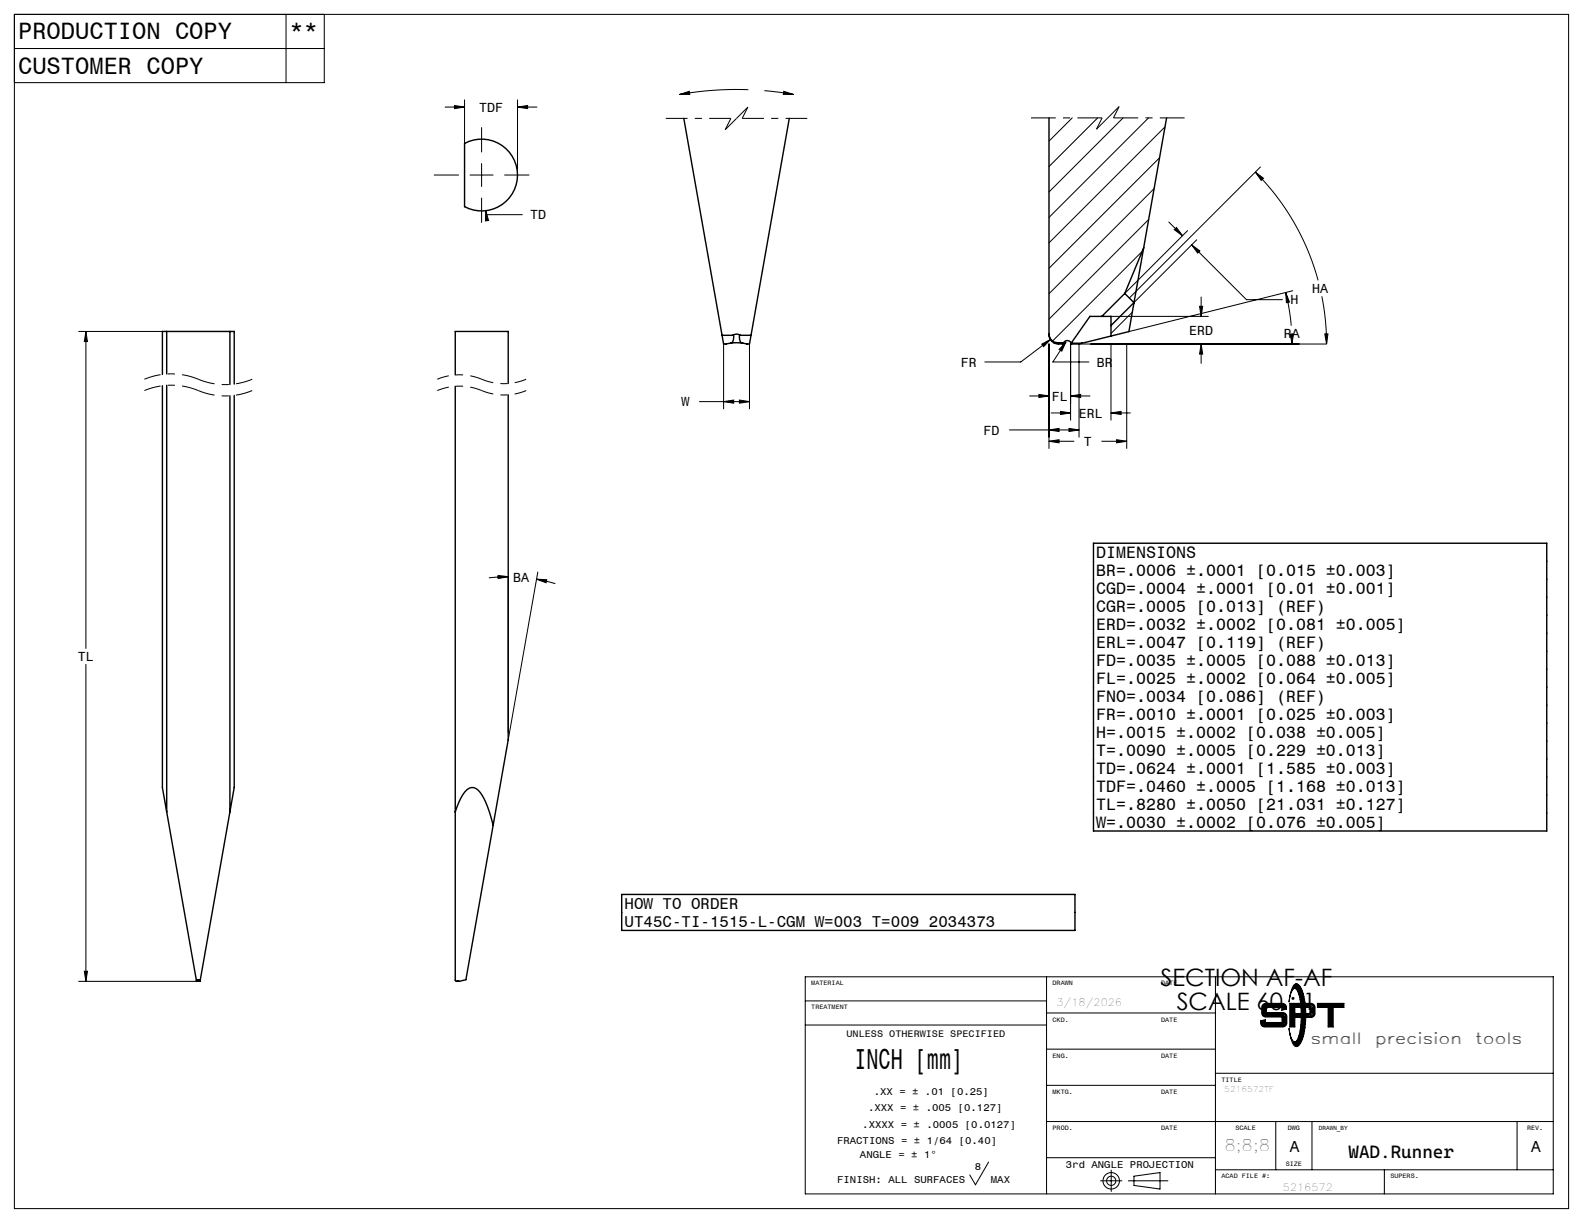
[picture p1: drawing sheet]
<svg xmlns="http://www.w3.org/2000/svg" width="279mm" height="216mm" viewBox="0 0 279 216" stroke-linecap="round" stroke-linejoin="round" font-family="sans-serif">
<g fill="none" stroke="#000" stroke-width=".25">
<path d="M82 25.3a6.3 6.3 0 0 1 9.3 5.6 6.3 6.3 0 0 1-9.3 5.6zM120.7 20.9l6.7 38.3M139.3 20.9l-6.7 38.3M185.1 20.8v38.2M205.9 20.8l-4 22.9M29.4 58.5h-.7v7.6M29.4 58.5v7.5M29.4 58.5h11.2M40.6 58.5h.7v9.3M40.6 58.5v9.4M127.4 59.2l2.1 .1a1.19 1.19 0 0 1-.5 1.3M127.4 59.2l.3 1.5 1.3-.1"/>
<path d="M129.3 59.2l.7-.2 .7 .2M130.7 59.2h1.9M130.7 59.2h-.1a1.23 1.23 0 0 0 .4 1.4M132.6 59.2l-.3 1.5-1.3-.1M185.1 59a1.52 1.52 0 0 0 1.6 1.5M185.1 59.2h.1a1.67 1.67 0 0 0 .9 1.3v.1M185.1 59v.2M194.5 55.9h1.6v1.6M194.5 55.9h-2.1l-3.3 4.6M196.1 57.5v1.8M196.1 59.3l-5.1 1.3M198.5 51.8l1.6 1.6"/>
<path d="M198.5 51.8l-4 4.1M200.1 53.4l-4 4.1M200.2 53.4l-.9 5.1-3.2 .8M200.2 53.4h-.1M201.9 43.7l-1.7 9.7M201.9 43.7l-3.4 8.1M28.7 68.1v70.9l.7 4.3M29.4 68v75.3M40.6 69.9v73.4M41.3 69.8v69.2l-.7 4.3M80.4 66.2v-7.7h9.3v9.2M80.4 68.2v104.8l.1 .2h.4"/>
<path d="M89.7 69.7v60.9l-2.7 15.1M129 60.6h2M131 60.6h.1M186.7 60.5l-.6 .1M186.7 60.5h1M187.7 60.5l-.1 .2h-1l-.5-.1M187.7 60.5a.76 .76 0 0 1 1.3 0M189 60.5h.1M189 60.5l.1 .1M189.1 60.6h.1M189.1 60.6v.1h1.4l.5-.1M189.1 60.6h1.9"/>
<path d="M189.1 60.5v.1M193 95.9h80v50.8h-80zM29.4 143.3l5.3 29.7M40.6 143.3l-5.3 29.7M80.4 143.3l.6-1.8a3.7 3.7 0 0 1 2.2-2.5 2.55 2.55 0 0 1 2.2 1.9l1 2.6 .6 2.2M87 145.7l-4.8 27.2-1.3 .3M109.7 157.9h80v6.3h-80zM34.7 173h.2v.2M34.7 173v.2h.2M34.9 173.2h.2M34.9 173h.2M35.1 173v.2"/>
<path d="M35.1 173h.2M35.1 173.2h.1M35.3 173v.2h-.2M80.9 173.2h.1"/>
</g>
<g fill="none" stroke="#000" stroke-width=".18">
<path d="M2.5 8.6h54.7M2.5 2.5h274.4v210.9h-274.4zM50.5 2.5v12.1M57.2 2.5v12.1h-54.7M78.6 18.9h3.4M80.2 18.6l1.8 .3-1.8 .3zM82 17.6v7.7M91.3 18.9l1.8-.3v.6zM91.3 17.6v13.3M91.3 18.9h3.5M119.9 16.7l1.8-.6v.6zM132.1 15.8a57.9 57.9 0 0 0-12.2 .9"/>
<path d="M134.9 16l5.2 .7M138.3 16.1l1.8 .6h-1.8zM76.6 30.9h4.3M83 30.9h4M85 22.5v4.3M85 28.9v4M85 35v4.3M85.7 37.2l.1 .7h6.4M85.7 37.2l.5 1.7-.5 .1zM89.1 30.9h4.3M189.3 20.8l-4.2 4.1M193.7 20.8l-8.6 8.6"/>
<path d="M198.2 20.8l-13.1 13.1M202.7 20.8l-17.6 17.6M202.7 38.8l-17.6 17.5M203.7 33.3l-18.6 18.6M204.7 27.9l-19.6 19.5M205.6 22.4l-20.5 20.5M206.3 39.2l2.4 2.4M221.6 30.4l1.4 1.1-.4 .3zM221.6 30.4a42.9 42.9 0 0 1 11 19.1M222.5 29.5l-23.2 23.1M13.9 58.5h27.4M15.2 58.5v56"/>
<path d="M15.2 58.5l.2 1.8h-.5zM185.5 59.9l-5.3 4h-6.4M196.1 55.9h17.2M199.9 55.1l-3.8 3.8M201.6 44.4l-15.8 15.8M207.3 40.5l.3-.3 1.1 1.4zM209.6 40.7l-11.1 11.1M210.3 43.2l9.7 9.7h6.4M210.3 43.2l1.5 1.1-.4 .4zM211.2 42.3l-11.1 11.1M211.7 54.1h.6l-.3 1.8zM212 52.4v3.5"/>
<path d="M226.9 51.6l.7 1.7-.5 .1zM226.9 51.6l.6 2.9 .4 3M227.7 59l.6-.1-.3 1.8zM228.2 51.3l-28.9 7.2M233.3 52.3a43 43 0 0 1 .8 8.4M233.8 59l.6-.1-.3 1.8zM123.5 70.9h8.8M127.7 60.7v11.5M127.7 70.9l1.8-.3v.6zM130.5 70.6l1.8 .3-1.8 .3zM132.3 60.7v11.5M178.2 75.9h12.3"/>
<path d="M181.7 69.9h3.4M183.4 69.6l1.7 .3-1.7 .3zM183.9 60.8l1.6-.9-1.3 1.3zM185.1 75.9l1.8-.3v.6zM185.1 77.9l1.8-.3v.6zM185.1 60.7v18.5M185.1 77.9h4.4M185.5 72.9h3.5M187.2 72.6l1.8 .3-1.8 .3zM188.1 60.4l-.7 1.6-.5-.3zM188.1 60.4l-2.3 3.5h6.4M188.7 75.6l1.8 .3-1.8 .3z"/>
<path d="M189 69.9l1.7-.3v.6zM189 60.7v13.5M189 69.9h3.4M194.5 77.9h4.4M196.1 60.7v13.5M196.1 72.9h3.4M196.1 72.9l1.8-.3v.6zM197.1 77.6l1.8 .3-1.8 .3zM198.9 60.7v18.5M212 60.7v3.4M212 60.7l.3 1.8h-.6zM228 60.3v.4"/>
<path d="M234.1 60.7h-43.6v16.5M15.2 117.3v55.9M87.9 101.6l1.8 .2-1.8 .3zM89.7 101.8v27.5M89.7 101.8l-3.4 .2M94.7 102.2l1.8 .1-.1 .6zM94.7 102.2l3.3 .8M94.9 101l-5.2 29.6M13.9 173.2h21.1M14.9 171.5h.5l-.2 1.7zM142.1 172.4h132.1v38.4h-132.1zM142.1 176.7h42.6"/>
<path d="M184.7 172.4v38.4M184.7 178.8h29.8M214.5 172.4v38.4M222.9 177.3l.5-.2h2.9a.79 .79 0 0 1 .8 1l-.9 .2v-.5h-2.7v.9h2.9a.72 .72 0 0 1 .7 .8v1.1a.72 .72 0 0 1-.7 .7h-3.2a.72 .72 0 0 1-.7-.7v-.4l.8-.2v.5h3v-1h-2.9a.72 .72 0 0 1-.7-.7v-1.1zM223 177.4l.4-.1h2.9a.61 .61 0 0 1 .6 .7l-.5 .2v-.5h-3v1.2h3a.58 .58 0 0 1 .6 .6v1.1a.58 .58 0 0 1-.6 .5h-3.2a.64 .64 0 0 1-.6-.8l.6-.1v.4h3.2v-1.2h-3a.58 .58 0 0 1-.6-.6v-1.1zM223.1 177.6l.3-.2h2.9l.3 .1 .2 .4-.3 .1v-.5h-3.3v1.5l3.4 .1 .2 .4-.1 1.4-.3 .1h-3.2l-.3-.1-.1-.5h.3v.4h3.5v-1.5l-3.4-.1-.2-.4zM223.1 177.8v1.1M223.4 179.1h3M226.6 177.7l.1 .2M226.7 179.4v1.3M227.6 177.1h1.9v.7h-1v1.1h1.1v.7h-1.1v1.7h-.9zM227.8 177.3h1.5l.1 .4h-1v1.4h1v.4h-1v1.6h-.6z"/>
<path d="M227.9 177.4h1.3v.1h-.9v1.7h1v.1h-1v1.7h-.4zM228.1 177.5v3.4M228.4 173.8a.69 .69 0 0 1 1.1 .5 13.7 13.7 0 0 1 0 9.9 .73 .73 0 0 1-.7 .6 .73 .73 0 0 1-.7-.7l-.3-.9-.3-1.6a3 3 0 0 0 1 2.3h.1a3.3 3.3 0 0 0 .9-2.4 12.8 12.8 0 0 0-.6-6.8 .45 .45 0 0 0-.5-.2 .45 .45 0 0 0-.4 .4l-.5 2 .5-2.2zM228.5 174a.51 .51 0 0 1 .6-.1 .51 .51 0 0 1 .3 .4 13.5 13.5 0 0 1 0 9.8l-.3 .4a.47 .47 0 0 1-.5 .1 .47 .47 0 0 1-.3-.4l-.1-.2a.67 .67 0 0 0 1-.6 14.4 14.4 0 0 0-.1-8.6 .6 .6 0 0 0-.9-.4zM228.6 174.1a1.91 1.91 0 0 1 1.1 1.8 15 15 0 0 1-.3 7.7l-.4 .5-.4 .2M228.8 174l-.3 .2a1.65 1.65 0 0 1 1.1 1.6 14.2 14.2 0 0 1-.4 7.9l-.3 .4-.4 .1 .3 .3M228.8 174h.1M228.8 174l.4 .2a8.5 8.5 0 0 1 1 5 8.5 8.5 0 0 1-1 5l-.4 .3M230.4 177.1h1a.72 .72 0 0 1 .7 .7v1.1a.72 .72 0 0 1-.7 .7h-.8v-.7l.5-.1 .1-.7-.2-.2-.5-.1zM230.6 177.3h.8a.58 .58 0 0 1 .6 .5v1.1a.58 .58 0 0 1-.6 .6h-.7v-.4l.4-.1 .2-.2v-.7l-.1-.4h-.6zM230.8 177.4h.7l.3 .4v1.3l-.3 .2h-.6v-.1l.3-.1 .3-.2v-1a.58 .58 0 0 0-.7-.4zM231.4 177.6l.3 .2v1.2l-.3 .2"/>
<path d="M232.5 177.1h4.7v.7h-1.9v3.5h-.9v-3.5h-1.9zM232.7 177.3h4.4v.4h-1.9v3.4h-.6v-3.4h-1.9zM232.8 177.4h4.1v.1h-1.9v3.5h-.3v-3.5h-1.9zM234.9 177.6v3.3M142.1 181h42.6M184.7 191.6h29.8M184.7 198h89.5M184.7 185.2h29.8M214.5 189.5h59.7M222.9 180.5v.2M223.2 180.9h3.2M225.2 198v8.5"/>
<path d="M228.8 184.5h.1M231.6 198v8.5M267.8 198v8.5M174.5 205.2l-2.3 4-1-1.8M184.7 204.4h29.8M194.2 208.5h3.8M196.1 206.6v3.7M199.2 208.5h6.9M200.1 207.6l4.6-.6v2.9l-4.6-.6zM214.5 206.5h59.7M244.3 206.5v4.3"/>
<circle cx="196.1" cy="208.5" r=".81"/>
<circle cx="196.1" cy="208.5" r="1.45"/>
</g>
<path d="M85 68.9a10.2 10.2 0 0 0-7.8 0M85 66.9a10.2 10.2 0 0 0-7.8 0M92.9 68.9a10.2 10.2 0 0 1-7.9 0M92.9 66.9a10.2 10.2 0 0 1-7.9 0" fill="none" stroke="#000" stroke-width=".18" stroke-dasharray="6.3 1.3 1.3 1.3" stroke-dashoffset="4.2" stroke-linecap="butt"/>
<path d="M35 68.9a12.4 12.4 0 0 0-9.5 0M35 66.9a12.4 12.4 0 0 0-9.5 0M44.5 68.9a12.4 12.4 0 0 1-9.5 0M44.5 66.9a12.4 12.4 0 0 1-9.5 0" fill="none" stroke="#000" stroke-width=".18" stroke-dasharray="6.3 1.3 1.3 1.3" stroke-dashoffset="3.4" stroke-linecap="butt"/>
<path d="M129 20.9h-11.5M142.5 20.9h-11.5" fill="none" stroke="#000" stroke-width=".18" stroke-dasharray="6.3 1.3 1.3 1.3" stroke-dashoffset="2.5" stroke-linecap="butt"/>
<path d="M132 18.9l-2 2M197.5 18.8l-2 2M128 22.9l1-2M130 20.9l-2 2M131 20.9l1-2M193.5 22.8l1-2M195.5 20.8l-2 2M196.5 20.8l1-2" fill="none" stroke="#000" stroke-width=".18" stroke-dasharray="6.3 1.3 1.3 1.3" stroke-linecap="butt"/>
<path d="M194.5 20.8h-12.5M209.1 20.8h-12.6" fill="none" stroke="#000" stroke-width=".18" stroke-dasharray="6.3 1.3 1.3 1.3" stroke-dashoffset="2" stroke-linecap="butt"/>
<path d="M94.7 102.2l1.8 .1-.1 .6zM87.9 101.6l1.8 .2-1.8 .3zM15.2 58.5l.2 1.8h-.5zM14.9 171.5h.5l-.2 1.7zM85.7 37.2v1.8l.5-.1zM91.3 18.9l1.8-.3v.6zM80.2 18.6l1.8 .3-1.8 .3zM130.5 70.6l1.8 .3-1.8 .3zM127.7 70.9l1.8-.3v.6zM119.9 16.7h1.8v-.6zM138.3 16.1v.6h1.8zM185.1 75.9l1.8-.3v.6zM188.7 75.6l1.8 .3-1.8 .3zM227.7 59l.6-.1-.3 1.8zM226.9 51.6l.7 1.7-.5 .1zM197.1 77.6l1.8 .3-1.8 .3zM185.1 77.9l1.8-.3v.6zM211.7 54.1h.6l-.3 1.8zM212 60.7l.3 1.8h-.6zM196.1 72.9l1.8-.3v.6zM187.2 72.6l1.8 .3-1.8 .3zM189 69.9l1.7-.3v.6zM183.4 69.6l1.7 .3-1.7 .3zM207.3 40.5l.3-.3 1.1 1.4zM210.3 43.2l1.5 1.1-.4 .4zM233.8 59l.6-.1-.3 1.8zM221.6 30.4l1.4 1.1-.4 .3zM183.9 60.8l.3 .4 1.3-1.3zM188.1 60.4l-1.2 1.3 .5 .3z" fill="#000"/>
<text font-size="5.1" x="150.8" y="188.8">INCH [mm]</text>
<g font-size="4.2">
<text x="3.2" y="6.8">PRODUCTION COPY</text>
<text x="51.1" y="6.8">**</text>
<text x="3.2" y="13">CUSTOMER COPY</text>
<text x="204.8" y="174.1">SECTION AF-AF</text>
<text x="207.7" y="178.2">SCALE 60 : 1</text>
</g>
<text font-size="3.2" x="238" y="204.5">WAD.Runner</text>
<g font-size="2.9">
<text x="193.5" y="98.6">DIMENSIONS</text>
<text x="193.5" y="101.7">BR=.0006 ±.0001 [0.015 ±0.003]</text>
<text x="193.5" y="104.9">CGD=.0004 ±.0001 [0.01 ±0.001]</text>
<text x="193.5" y="108.1">CGR=.0005 [0.013] (REF)</text>
<text x="193.5" y="111.3">ERD=.0032 ±.0002 [0.081 ±0.005]</text>
<text x="193.5" y="114.4">ERL=.0047 [0.119] (REF)</text>
<text x="193.5" y="117.6">FD=.0035 ±.0005 [0.088 ±0.013]</text>
<text x="193.5" y="120.8">FL=.0025 ±.0002 [0.064 ±0.005]</text>
<text x="193.5" y="124">FNO=.0034 [0.086] (REF)</text>
<text x="193.5" y="127.1">FR=.0010 ±.0001 [0.025 ±0.003]</text>
<text x="193.5" y="130.3">H=.0015 ±.0002 [0.038 ±0.005]</text>
<text x="193.5" y="133.5">T=.0090 ±.0005 [0.229 ±0.013]</text>
<text x="193.5" y="136.6">TD=.0624 ±.0001 [1.585 ±0.003]</text>
<text x="193.5" y="139.8">TDF=.0460 ±.0005 [1.168 ±0.013]</text>
<text x="193.5" y="143">TL=.8280 ±.0050 [21.031 ±0.127]</text>
<text x="193.5" y="146.2">W=.0030 ±.0002 [0.076 ±0.005]</text>
</g>
<g font-size="2.8">
<text x="110.2" y="160.5">HOW TO ORDER</text>
<text x="110.2" y="163.7">UT45C-TI-1515-L-CGM W=003 T=009 2034373</text>
<text x="231.4" y="184.3">small</text>
<text x="242.8" y="184.3">precision</text>
<text x="260.5" y="184.3">tools</text>
<text x="216.1" y="203.3">8;8;8</text>
<text x="227.7" y="203.3">A</text>
<text x="270.3" y="203.3">A</text>
</g>
<g font-size="2.3">
<text x="84.6" y="19.7">TDF</text>
<text x="93.6" y="38.7">TD</text>
<text x="227.8" y="53.7">H</text>
<text x="231.6" y="51.7">HA</text>
<text x="209.9" y="59.1">ERD</text>
<text x="226.6" y="59.7">RA</text>
<text x="169.6" y="64.7">FR</text>
<text x="193.6" y="64.7">BR</text>
<text x="120.3" y="71.7">W</text>
<text x="185.6" y="70.7">FL</text>
<text x="173.6" y="76.7">FD</text>
<text x="190.4" y="73.7">ERL</text>
<text x="191.3" y="78.7">T</text>
<text x="90.6" y="102.7">BA</text>
<text x="13.7" y="116.7">TL</text>
</g>
<g font-size="1.8">
<text x="186.5" y="177.6">3/18/2026</text>
<text x="153.2" y="196.2">.XXX = ± .005 [0.127]</text>
<text x="154.2" y="193.3">.XX = ± .01 [0.25]</text>
<text x="147.7" y="201.9">FRACTIONS = ± 1/64 [0.40]</text>
<text x="152.2" y="199">.XXXX = ± .0005 [0.0127]</text>
<text x="147.8" y="208.8">FINISH: ALL SURFACES</text>
<text x="151.8" y="204.5">ANGLE = ± 1°</text>
<text x="172.1" y="206.5">8</text>
<text x="174.9" y="208.8">MAX</text>
<text x="188.1" y="206.2">3rd ANGLE PROJECTION</text>
<text x="226.4" y="210.2">5216572</text>
</g>
<text font-size="1.7" x="149.4" y="183">UNLESS OTHERWISE SPECIFIED</text>
<text font-size="1.4" x="216.1" y="192.8">5216572TF</text>
<g font-size="1.1">
<text x="143.2" y="173.9">MATERIAL</text>
<text x="185.8" y="173.9">DRAWN</text>
<text x="204.9" y="173.9">DATE</text>
<text x="143.2" y="178.2">TREATMENT</text>
<text x="185.8" y="180.3">CKD.</text>
<text x="204.9" y="180.3">DATE</text>
<text x="185.8" y="186.7">ENG.</text>
<text x="204.9" y="186.7">DATE</text>
<text x="215.6" y="191">TITLE</text>
<text x="185.8" y="193.1">MKTG.</text>
<text x="204.9" y="193.1">DATE</text>
<text x="185.8" y="199.5">PROD.</text>
<text x="204.9" y="199.5">DATE</text>
<text x="218.1" y="199.5">SCALE</text>
<text x="227.3" y="199.5">DWG</text>
<text x="232.8" y="199.5">DRAWN_BY</text>
<text x="269.5" y="199.5">REV.</text>
<text x="215.6" y="208">ACAD FILE #:</text>
<text x="226.9" y="205.9">SIZE</text>
<text x="245.4" y="208">SUPERS.</text>
</g>
</svg>
